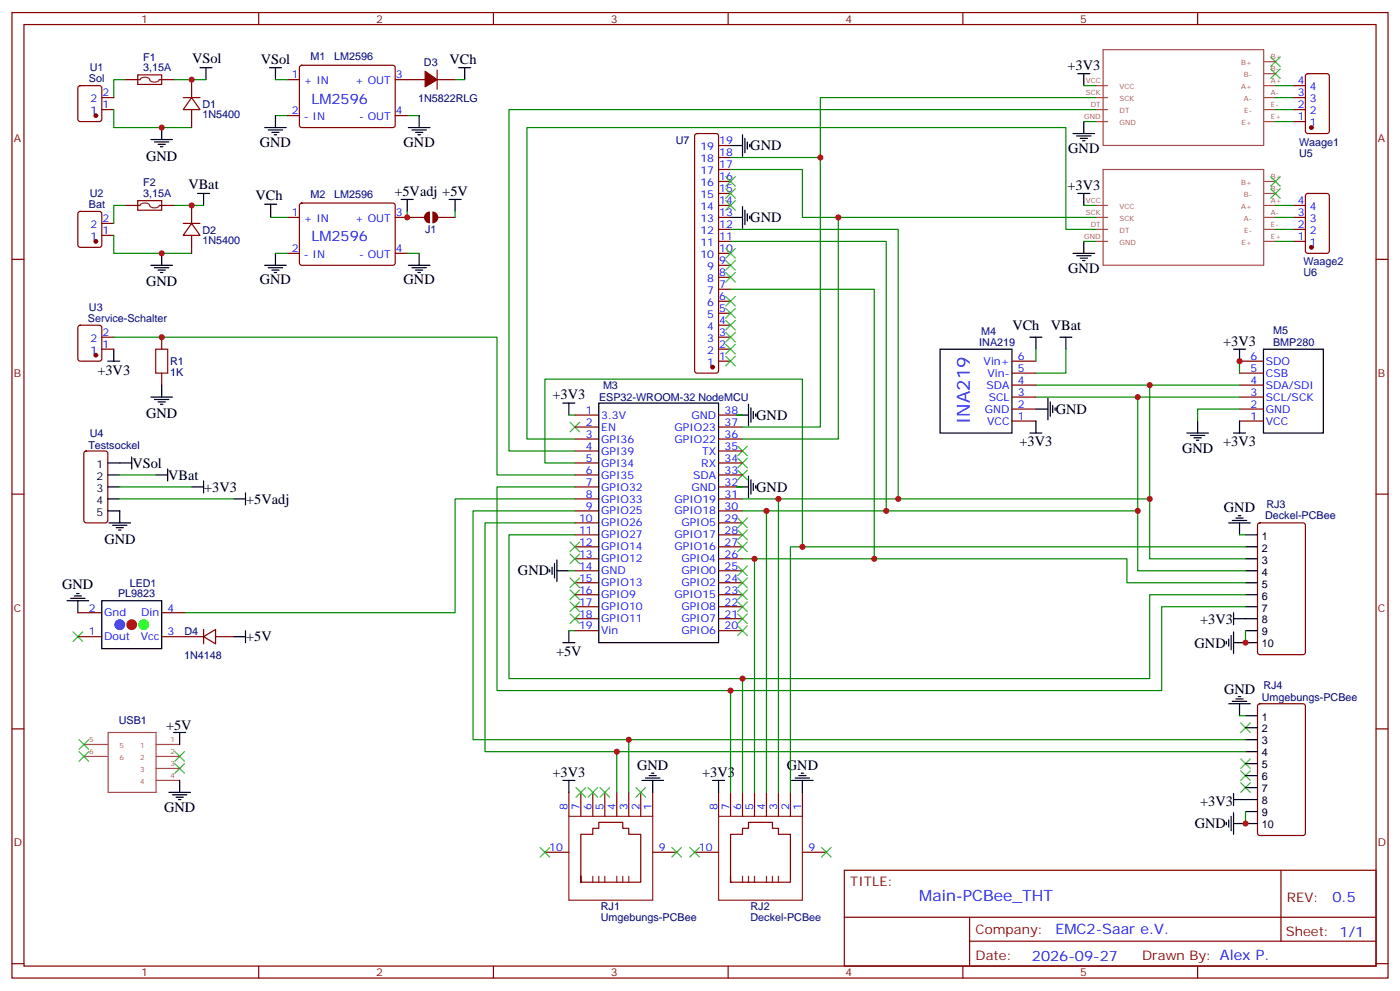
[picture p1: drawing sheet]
<svg xmlns="http://www.w3.org/2000/svg" width="412mm" height="292mm" viewBox="0 0 412 292" stroke-linecap="round" stroke-linejoin="round" font-family="sans-serif">
<g fill="none" stroke="#870000" stroke-width=".35">
<path d="M3.5 3.7h405.4v284.3h-405.4zM7.1 7.2h398.2v277.3h-398.2zM76.2 3.7v3.5M88.4 19.4l.5-.2 27.1 .1 .4 .6v17.2l-.7 .5-27.1-.1-.4-.6v-17zM145.3 3.7v3.5M214.5 3.7v3.5M283.6 3.7v3.5M352.8 3.7v3.5M23.2 25.4l.4-.2h5.7l.6 .5 .1 9.4-.5 .7h-5.9l-.6-.5-.1-9.4zM30 32.3h3.5M30 28.8h3.5M84.7 23.5h3.5"/>
<path d="M84.7 34h3.5M116.4 23.5h3.5M116.4 34h3.5M3.5 76.4h3.6M23.2 62.5l.4-.2h5.7l.6 .4 .1 9.4-.5 .7h-5.9l-.6-.4-.1-9.4zM30 69.3h3.5M30 65.8h3.5M84.7 64h3.5M84.7 74.6h3.5M88.4 60l.5-.2 27.1 .1 .4 .6v17.2l-.7 .4h-27.1l-.4-.7v-16.9zM116.4 64h8.8M116.4 74.6h3.5"/>
<path d="M128.8 64h5.3M405.3 76.4h3.6M23.2 96l.4-.2h5.7l.6 .4 .1 9.5-.5 .6-5.9 .1-.6-.5-.1-9.4zM30 99.3h3.5M47.6 99.3v3.5M30 102.8h3.5M47.6 109.9v3.5M298.1 116.9h7.1M298.1 113.4h7.1M298.1 109.9h7.1M298.1 106.4h7.1M365.1 116.9h7.1"/>
<path d="M365.1 113.4h7.1M365.1 109.9h7.1M365.1 106.4h7.1M24.9 133l.5-.2h5.6l.7 .5v20l-.4 .6-5.9 .1-.7-.5v-20zM169.3 122.2h7.1M169.3 125.8h7.1M169.3 129.3h7.1M169.3 132.8h7.1M169.3 136.3h7.1M169.3 139.9h7.1M211.7 122.2h7M211.7 125.8h7"/>
<path d="M211.7 129.3h7M211.7 132.8h7M211.7 136.3h7M211.7 139.9h7M298.1 124h7.1M298.1 120.5h7.1M365.1 124h7.1M365.1 120.5h7.1M3.5 145.5h3.6M169.3 143.4h7.1M169.3 146.9h7.1M169.3 150.5h7.1"/>
<path d="M169.3 154h7.1M169.3 157.5h7.1M211.7 143.4h7M211.7 146.9h7M211.7 150.5h7M211.7 154h7M211.7 157.5h7M370.7 154.2l.4-.2h12.7l.7 .4v37.7l-.4 .6-13 .1-.6-.5-.1-37.6zM405.3 145.5h3.6M169.3 161h7.1M169.3 164.6h7.1M169.3 168.1h7.1"/>
<path d="M169.3 171.6h7.1M169.3 175.2h7.1M169.3 178.7h7.1M211.7 161h7M211.7 164.6h7M211.7 168.1h7M211.7 171.6h7M211.7 175.2h7M211.7 178.7h7M169.3 182.2h7.1M169.3 185.7h7.1M211.7 182.2h7"/>
<path d="M211.7 185.7h7M3.5 214.7h3.6M370.7 207.5l.4-.2h12.7l.7 .4v37.7l-.4 .6-13 .1-.6-.5-.1-37.6zM405.3 214.7h3.6M248.7 256.3h156.6v28.2h-156.6zM377.3 256.3v20.9M248.7 270.1h156.5M285.6 277.2h119.6M285.6 270.1v14.2M3.5 283.8h3.6M76.2 284.5v3.5M145.3 284.5v3.5"/>
<path d="M214.5 284.5v3.5M283.6 284.5v3.5M352.8 284.5v3.5M405.3 283.8h3.6"/>
</g>
<g fill="none" stroke="#3c3" stroke-width=".35">
<path d="M374.3 16.8l2.8 2.8M377.1 16.8l-2.8 2.8M374.3 20.3l2.8 2.8M377.1 20.3l-2.8 2.8M374.3 52l2.8 2.9M374.3 55.6l2.8 2.8M377.1 52l-2.8 2.9M377.1 55.6l-2.8 2.8M167.9 124.4l2.8 2.8M170.7 124.4l-2.8 2.8M217.3 131.4l2.8 2.8M217.3 134.9l2.8 2.9"/>
<path d="M217.3 138.5l2.8 2.8M220.1 131.4l-2.8 2.8M220.1 134.9l-2.8 2.9M220.1 138.5l-2.8 2.8M167.9 159.6l2.8 2.9M170.7 159.6l-2.8 2.9M217.3 152.6l2.8 2.8M217.3 156.1l2.8 2.8M217.3 159.6l2.8 2.9M220.1 152.6l-2.8 2.8M220.1 156.1l-2.8 2.8M220.1 159.6l-2.8 2.9"/>
<path d="M167.9 173.7l2.8 2.9M167.9 177.3l2.8 2.8M167.9 163.2l2.8 2.8M167.9 170.2l2.8 2.8M170.7 173.7l-2.8 2.9M170.7 177.3l-2.8 2.8M170.7 163.2l-2.8 2.8M170.7 170.2l-2.8 2.8M217.3 177.3l2.8 2.8M217.3 166.7l2.8 2.8M217.3 170.2l2.8 2.8M217.3 173.7l2.8 2.9"/>
<path d="M220.1 177.3l-2.8 2.8M220.1 166.7l-2.8 2.8M220.1 170.2l-2.8 2.8M220.1 173.7l-2.8 2.9M167.9 180.8l2.8 2.8M170.7 180.8l-2.8 2.8M217.3 180.8l2.8 2.8M217.3 184.3l2.8 2.8M220.1 180.8l-2.8 2.8M220.1 184.3l-2.8 2.8M365.5 212.9l2.8 2.8M368.3 212.9l-2.8 2.8"/>
<path d="M51.5 224.9l2.8 2.8M51.5 221.4l2.8 2.8M54.3 224.9l-2.8 2.8M54.3 221.4l-2.8 2.8M365.5 230.5l2.8 2.9M365.5 227l2.8 2.8M365.5 223.5l2.8 2.8M368.3 230.5l-2.8 2.9M368.3 227l-2.8 2.8M368.3 223.5l-2.8 2.8"/>
</g>
<g fill="none" stroke="#a64a4a" stroke-width=".35">
<path d="M324.9 14.6h47.3v28.2h-47.3zM372.2 18.2h3.5M322.8 35.8h3.5M322.8 32.3h3.5M322.8 28.8h3.5M322.8 25.2h3.5M372.2 35.8h3.5M372.2 32.3h3.5M372.2 28.8h3.5M372.2 25.2h3.5M372.2 21.7h3.5M324.9 49.9h47.3v28.2h-47.3z"/>
<path d="M372.2 57h3.5M372.2 53.4h3.5M322.8 71.1h3.5M322.8 67.6h3.5M322.8 64h3.5M322.8 60.5h3.5M372.2 71.1h3.5M372.2 67.6h3.5M372.2 64h3.5M372.2 60.5h3.5M24.7 219.3h6.9M31.9 215.7h14.1v17.7h-14.1z"/>
<path d="M46 219.3h6.9M24.7 222.8h6.9M46 222.8h6.9M46 226.3h6.9M46 229.8h6.9"/>
</g>
<g fill="none" stroke="#000" stroke-width=".35">
<path d="M58.9 19.9h3.5M60.7 19.9v3.6M79.4 19.9h3.5M81.1 19.9v3.6M135.1 19.9h3.5M136.9 19.9v3.6M47.6 37.6v3.5M78 37.6h6.3M79 38.3h4.3M80.1 39h2.1M80.8 39.7h.7M81.1 34v3.6"/>
<path d="M120.3 37.6h6.3M121.4 38.3h4.2M122.4 39h2.1M123.1 39.7h.7M123.5 34v3.6M316.1 39.3h6.3M317.5 21.7h3.5M319.3 21.7v3.5M319.3 35.8v3.5M44.4 41.1h6.4M45.5 41.8h4.2M46.6 42.5h2.1"/>
<path d="M47.3 43.2h.7M58.2 57h3.5M60 57v3.5M118.2 58.7h3.5M119.9 58.7v3.6M132.3 58.7h3.5M134.1 58.7v3.6M317.1 40h4.3M318.2 40.7h2.1M318.9 41.5h.7M44.4 78.1h6.4M45.5 78.8h4.2"/>
<path d="M46.6 79.6h2.1M47.6 74.6v3.5M78 78.1h6.3M79 78.8h4.3M80.1 79.6h2.1M81.1 74.6v3.5M120.3 78.1h6.3M121.4 78.8h4.2M122.4 79.6h2.1M123.5 74.6v3.5M316.1 74.6h6.3M317.1 75.3h4.3"/>
<path d="M318.2 76h2.1M318.9 76.7h.7M319.3 71.1v3.5M47.3 80.3h.7M80.8 80.3h.7M123.1 80.3h.7M303.4 99.3h3.5M305.2 99.3v3.5M312.2 99.3h3.5M314 99.3v3.5M31.7 106.4h3.6M33.5 102.8v3.6"/>
<path d="M176.4 118.7h35.3v70.6h-35.3zM276.9 102.8h21.2v24.7h-21.2zM308.7 117.3v6.3M309.4 118.4v4.2M310.1 119.4v2.1M372.2 102.8h17.6v24.7h-17.6zM31.7 136.3h7.1M31.7 139.9h3.6M38.8 134.6v3.5M45.9 139.9h3.5M49.4 138.1v3.5M305.2 120.5h3.5"/>
<path d="M310.8 120.1v.7M349.6 127.5h6.4M350.7 128.2h4.2M351.7 128.9h2.1M352.4 129.6h.7M352.8 124v3.5M31.7 143.4h3.6M31.7 146.9h3.6M31.7 150.5h3.6v3.5M32.1 154h6.4M33.2 154.7h4.2M34.2 155.4h2.1"/>
<path d="M34.9 156.1h.7M56.4 143.4h3.6M60 141.6v3.6M68.8 146.9h3.5M72.3 145.2v3.5M361.9 154h6.4M363 153.3h4.2M364.1 152.6h2.1M364.8 151.9h.7M365.1 154v3.5M366.9 157.5h3.5M366.9 161h3.5"/>
<path d="M366.9 164.6h3.5M366.9 168.1h3.5M366.9 171.6h3.5M366.9 175.2h3.5M366.9 178.7h3.5M361.2 188.9v.7M361.9 188.2v2.1M362.7 187.1v4.3M363.4 189.3h7M363.4 186.1v6.3M366.9 182.2h3.5M366.9 185.7h3.5"/>
<path d="M51.2 215.7h3.5M52.9 215.7v3.6M361.9 207.3h6.4M363 206.6h4.2M364.1 205.8h2.1M364.8 205.1h.7M365.1 207.3v3.5M366.9 210.8h3.5M366.9 214.3h3.5M366.9 217.8h3.5M49.7 233.4h6.4M50.8 234.1h4.2"/>
<path d="M51.9 234.8h2.1M52.6 235.5h.7M52.9 229.8v3.6M363.4 239.4v6.3M366.9 235.5h3.5M366.9 221.4h3.5M366.9 224.9h3.5M366.9 228.4h3.5M366.9 232h3.5M366.9 239h3.5M361.2 242.2v.7M361.9 241.5v2.1"/>
<path d="M362.7 240.4v4.3M363.4 242.5h7"/>
</g>
<g fill="none" stroke="#008700" stroke-width=".35">
<path d="M33.5 32.3v5.3h22.9M37 23.5h-3.5v5.3M56.4 23.5h4.3M81.1 34h3.6M119.9 34h3.6M319.3 35.8h3.5M33.5 69.3v5.3h22.9M37 60.5h-3.5v5.3M56.4 60.5h3.6M79.7 63.7v.3h5M81.1 74.6h3.6M119.9 74.6h3.6"/>
<path d="M319.3 71.1h3.5M305.2 113.4h59.9M305.2 116.9h59.9M305.2 102.8v3.6M365.1 106.4v3.5M35.3 139.9h10.6M365.1 120.5h-12.3v3.5M365.1 157.5h1.8M366.9 185.7v3.6M365.1 210.8h1.8"/>
</g>
<g fill="#870000" stroke="#870000" stroke-width=".35">
<circle cx="28.2" cy="104.6" r=".53"/>
<circle cx="28.2" cy="34" r=".53"/>
<circle cx="28.2" cy="71.1" r=".53"/>
</g>
<path d="M45.9 102.8h3.5v7.1h-3.5z" fill="none" stroke="#a10000" stroke-width=".35"/>
<g fill="#870000">
<path d="M125.4 62.8l1.2-.5v3.5a1.76 1.76 0 0 1-1.6-1.1 1.76 1.76 0 0 1 .4-1.9z"/>
<path d="M127.4 62.3a1.76 1.76 0 0 1 1.7 1.7 1.76 1.76 0 0 1-1.7 1.8z"/>
</g>
<g fill="none" stroke="#008700" stroke-width=".35">
<path d="M51.2 23.5h5.2M81.1 23.5h3.6M134.1 23.5h2.8M319.3 25.2h3.5M322.8 28.8h-81.1v97h-23M322.8 32.3h-172.9v100.5h19.4M375.7 25.2h5.3M375.7 35.8h5.3M375.7 32.3h5.3M375.7 28.8h5.3M215.2 49.9h21.2v14.1h10.5M215.2 46.4h26.5"/>
<path d="M51.2 60.5h5.2M119.9 62.3v1.7M134.1 62.3v1.7M215.2 67.6h49.4v79.3M215.2 71.1h45.9v79.4M319.3 60.5h3.5M322.8 64h-75.9v65.3h-28.2M322.8 67.6h-8.8v-30h-158.8v91.7h14.1M375.7 60.5h5.3M375.7 71.1h5.3M375.7 67.6h5.3M375.7 64h5.3"/>
<path d="M33.5 99.3h112.9v40.6h22.9M215.2 85.2h42.3v79.4M314 102.8v7.1h-8.8M335.1 116.9v33.6M338.7 113.4v33.5M167.6 122.2h1.7M169.3 136.3h-8.8v-24.6h75.9v49.3h130.5M217 122.2h1.7M35.3 143.4h21.1M35.3 146.9h33.5M169.3 157.5h-19.4v42.3h188.8v-24.6h28.2M169.3 154h-26.4v67.4h224"/>
<path d="M169.3 150.5h-30v67.3h227.6M169.3 143.4h-22.9v60h195.8v-24.7h24.7M169.3 146.9h-35.2v33.5h-79.4M217 143.4h1.7M218.7 146.9h120v17.7h28.2M218.7 150.5h116.4v17.6h31.8M225.8 150.5v82.9M229.3 146.9v86.5M167.6 168.1h1.7M218.7 164.6h113.3v7h34.9M222.2 164.6v68.8M236.4 161h-3.6v72.4"/>
<path d="M167.6 185.7h1.7M218.7 199.8v33.6M185.2 217.8v15.6M215.2 203.4v30M181.7 221.4v12M366.9 239v3.5"/>
</g>
<g fill="none" stroke="#000" stroke-width=".35">
<path d="M218.7 39.7v6.3M215.2 42.9h3.5M219.4 40.7v4.3M220.1 41.8v2.1M220.8 42.5v.7M317.5 57h3.5M319.3 57v3.5M78 60.1h3.5M79.7 60.1v3.6M215.2 64h3.5M218.7 60.9v6.3M219.4 61.9v4.2"/>
<path d="M220.1 63v2.1M220.8 63.7v.7M44.4 116.9h6.4M45.5 117.7h4.2M46.6 118.4h2.1M47.3 119.1h.7M47.6 113.4v3.5M165.8 118.7h3.5M167.6 118.7v3.5M220.5 119.1v6.3M363.4 102.8h3.5M365.1 102.8v3.6"/>
<path d="M217 122.2h3.5M221.2 120.1v4.3M221.9 121.2v2.1M222.6 121.9v.7M303.4 127.5h3.5M305.2 124v3.5M363.4 127.5h3.5M365.1 124v3.5M217 143.4h3.5M220.5 140.2v6.4M221.2 141.3v4.2M221.9 142.3v2.2"/>
<path d="M222.6 143.1v.7M19.8 176.9h6.3M20.8 176.2h4.2M21.9 175.5h2.1M22.6 174.8h.7M22.9 176.9v3.5M30 176.9h17.6v14.1h-17.6zM161.9 167.7v.8M162.6 167v2.2M163.3 166v4.2M164 168.1h3.6M164 164.9v6.4"/>
<path d="M68.8 187.5h3.5M72.3 185.7v3.6M165.8 189.3h3.5M167.6 185.7v3.6M363.4 182.2h3.5M363.4 180.4v3.6M165.8 229.8h3.5M167.6 229.8v3.6M189.1 229.8h6.3M190.1 229.1h4.3M191.2 228.4h2.1M191.9 227.7h.7"/>
<path d="M192.3 229.8v3.6M209.9 229.8h3.5M211.7 229.8v3.6M233.2 229.8h6.3M234.2 229.1h4.3M235.3 228.4h2.1M236 227.7h.7M236.4 229.8v3.6M363.4 233.7v3.5M363.4 235.5h3.5"/>
</g>
<g fill="none" stroke="#870000" stroke-width=".35">
<path d="M37 23.5h4.3M40.6 22h7v2.9h-7zM46.9 23.5h4.3M54 28.8h4.9M56.4 28.8l2.5 3.5h-4.9zM56.4 23.5v5.3M56.4 32.3v5.3M119.9 23.5h5.3M128.8 23.5h5.3M128.8 20.6v5.7M204.8 39.5l.5-.2h5.7l.5 .2 .2 .5v69.2l-.3 .5-.4 .2h-5.7l-.5-.2-.2-.5v-69.2zM381 28.8h3.5"/>
<path d="M381 35.8h3.5M381 32.3h3.5M381 25.2h3.5M384.8 21.9l.4-.2h5.7l.6 .4 .1 16.5-.5 .7h-5.9l-.6-.4-.1-16.5zM40.6 59.1h7v2.8h-7zM211.7 42.9h3.5M211.7 46.4h3.5M211.7 49.9h3.5M211.7 53.4h3.5M211.7 57h3.5M384.8 57.2l.4-.2h5.7l.6 .4 .1 16.5-.5 .7h-5.9l-.6-.4-.1-16.5zM37 60.5h4.3"/>
<path d="M46.9 60.5h4.3M54 65.8h4.9M56.4 65.8l2.5 3.5h-4.9zM56.4 60.5v5.3M56.4 69.3v5.3M211.7 60.5h3.5M211.7 64h3.5M211.7 67.6h3.5M211.7 71.1h3.5M211.7 74.6h3.5M211.7 78.1h3.5M381 60.5h3.5"/>
<path d="M381 64h3.5M381 67.6h3.5M381 71.1h3.5M211.7 81.7h3.5M211.7 85.2h3.5M211.7 88.7h3.5M211.7 92.3h3.5M211.7 95.8h3.5M211.7 99.3h3.5M211.7 102.8h3.5M211.7 106.4h3.5M22.9 187.5h7.1"/>
<path d="M22.9 180.4h7.1M47.6 187.5h12.4M47.6 180.4h7.1M60 187.5l3.5-2.1v4.2zM60 185.4v4.2M63.5 187.5h5.3M167.6 233.4v7M171.1 233.4v7M174.6 233.4v7M178.2 233.4v7M181.7 233.4v7M185.2 233.4v7"/>
<path d="M188.7 233.4v7M192.3 233.4v7M211.7 233.4v7M215.2 233.4v7M218.7 233.4v7M222.2 233.4v7M225.8 233.4v7M229.3 233.4v7M232.8 233.4v7M236.4 233.4v7M160.5 251h7.1M171.1 258.1v1.7v-14.1h3.5v-1.8h1.8v-1.7h7v1.7h1.8v1.8h3.5v14.1h-17.6"/>
<path d="M192.3 251h7M204.6 251h7.1M215.2 258.1v1.7v-14.1h3.5v-1.8h1.8v-1.7h7v1.7h1.8v1.8h3.5v14.1h-17.6M236.4 251h7"/>
</g>
<g fill="#870000" stroke="#870000" stroke-width=".35">
<path d="M125.2 21l3.6 2.5-3.6 2.1z"/>
<circle cx="209.9" cy="108.1" r=".53"/>
<circle cx="386.3" cy="37.6" r=".53"/>
<circle cx="386.3" cy="72.8" r=".53"/>
</g>
<g fill="none" stroke="#3c3" stroke-width=".35">
<path d="M213.8 52l2.8 2.9M213.8 55.6l2.8 2.8M213.8 59.1l2.8 2.8M216.6 52l-2.8 2.9M216.6 55.6l-2.8 2.8M216.6 59.1l-2.8 2.8M213.8 76.7l2.8 2.9M213.8 73.2l2.8 2.8M216.6 76.7l-2.8 2.9M216.6 73.2l-2.8 2.8M213.8 97.9l2.8 2.8M213.8 94.4l2.8 2.8"/>
<path d="M213.8 90.8l2.8 2.9M213.8 87.3l2.8 2.8M213.8 80.3l2.8 2.8M216.6 97.9l-2.8 2.8M216.6 94.4l-2.8 2.8M216.6 90.8l-2.8 2.9M216.6 87.3l-2.8 2.8M216.6 80.3l-2.8 2.8M213.8 105l2.8 2.8M213.8 101.4l2.8 2.8M216.6 105l-2.8 2.8M216.6 101.4l-2.8 2.8"/>
<path d="M21.5 186.1l2.8 2.8M24.3 186.1l-2.8 2.8M23.3 217.8l2.8 2.9M26.1 217.8l-2.8 2.9M23.3 221.4l2.8 2.8M26.1 221.4l-2.8 2.8M169.7 232l2.8 2.8M172.5 232l-2.8 2.8M173.2 232l2.8 2.8M176 232l-2.8 2.8M176.7 232l2.9 2.8M179.6 232l-2.9 2.8"/>
<path d="M187.3 232l2.8 2.8M190.1 232l-2.8 2.8M159.1 249.6l2.8 2.8M161.9 249.6l-2.8 2.8M197.9 249.6l2.8 2.8M200.7 249.6l-2.8 2.8M203.2 249.6l2.8 2.8M206 249.6l-2.8 2.8M242 249.6l2.8 2.8M244.8 249.6l-2.8 2.8"/>
</g>
<circle cx="38.8" cy="184" r="1.41" fill="#f00" stroke="#f00" stroke-width=".35"/>
<circle cx="42.3" cy="184" r="1.41" fill="#0f0" stroke="#0f0" stroke-width=".35"/>
<circle cx="35.3" cy="184" r="1.41" fill="#00f" stroke="#00f" stroke-width=".35"/>
<g fill="none" stroke="#8c2424" stroke-width=".35">
<path d="M44.1 23.4a1.76 1.76 0 0 0-2.8 .1M44.1 23.5a1.76 1.76 0 0 0 2.8 0M44.1 60.5a1.76 1.76 0 0 0-2.8 0M44.1 60.5a1.76 1.76 0 0 0 2.8 0M167.6 240.4h24.7v24.7h-24.7zM174.6 258.1v1.7M176.4 258.1v1.7M178.2 258.1v1.7M181.7 258.1v1.7M183.4 258.1v1.7M185.2 258.1v1.7M211.7 240.4h24.7v24.7h-24.7z"/>
<path d="M218.7 258.1v1.7M220.5 258.1v1.7M222.2 258.1v1.7M225.8 258.1v1.7M227.5 258.1v1.7M229.3 258.1v1.7"/>
</g>
<g fill="#c00">
<circle cx="366.9" cy="189.3" r=".88"/>
<circle cx="365.1" cy="106.4" r=".88"/>
<circle cx="338.7" cy="113.4" r=".88"/>
<circle cx="338.7" cy="146.9" r=".88"/>
<circle cx="335.1" cy="116.9" r=".88"/>
<circle cx="335.1" cy="150.5" r=".88"/>
<circle cx="119.9" cy="64" r=".88"/>
<circle cx="366.9" cy="242.5" r=".88"/>
<circle cx="241.7" cy="46.4" r=".88"/>
<circle cx="246.9" cy="64" r=".88"/>
<circle cx="264.6" cy="146.9" r=".88"/>
<circle cx="261.1" cy="150.5" r=".88"/>
<circle cx="257.5" cy="164.6" r=".88"/>
<circle cx="47.6" cy="37.6" r=".88"/>
<circle cx="47.6" cy="74.6" r=".88"/>
<circle cx="185.2" cy="217.8" r=".88"/>
<circle cx="181.7" cy="221.4" r=".88"/>
<circle cx="236.4" cy="161" r=".88"/>
<circle cx="229.3" cy="146.9" r=".88"/>
<circle cx="225.8" cy="150.5" r=".88"/>
<circle cx="222.3" cy="164.6" r=".88"/>
<circle cx="218.7" cy="199.8" r=".88"/>
<circle cx="215.2" cy="203.4" r=".88"/>
<circle cx="47.6" cy="99.3" r=".88"/>
<circle cx="56.4" cy="60.5" r=".88"/>
<circle cx="56.4" cy="23.5" r=".88"/>
</g>
<text font-size="5.3" fill="#00f" x="285.7" y="124.9" transform="rotate(-90 285.7 124.9)">INA219</text>
<text font-size="4.6" fill="#00f" x="270.8" y="265.3">Main-PCBee_THT</text>
<g font-size="4.2">
<text x="56.6" y="18.6">VSol</text>
<text x="76.8" y="18.9">VSol</text>
<text x="132.4" y="18.7">VCh</text>
<text x="314.4" y="20.6">+3V3</text>
<text x="43" y="47.3">GND</text>
<text x="76.6" y="43.2">GND</text>
<text x="118.9" y="43.2">GND</text>
<text x="221" y="44.3">GND</text>
<text x="314.7" y="45">GND</text>
<text x="55.5" y="55.8">VBat</text>
<text x="75.2" y="58.9">VCh</text>
<text x="116.2" y="57.7">+5Vadj +5V</text>
<text x="314.4" y="55.9">+3V3</text>
<text x="221" y="65.4">GND</text>
<text x="76.6" y="83.8">GND</text>
<text x="118.9" y="83.8">GND</text>
<text x="314.7" y="80.3">GND</text>
<text x="43" y="84.4">GND</text>
<text x="298.2" y="97.2">VCh</text>
<text x="309.5" y="97.2">VBat</text>
<text x="360.3" y="101.8">+3V3</text>
<text x="28.7" y="110.3">+3V3</text>
<text x="162.7" y="117.6">+3V3</text>
<text x="43" y="123.2">GND</text>
<text x="222.8" y="123.6">GND</text>
<text x="311" y="121.9">GND</text>
<text x="300.3" y="131.4">+3V3</text>
<text x="360.3" y="131.4">+3V3</text>
<text x="39" y="137.8">VSol</text>
<text x="348.2" y="133.5">GND</text>
<text x="49.6" y="141.3">VBat</text>
<text x="60.1" y="144.8">+3V3</text>
<text x="72.5" y="148.4">+5Vadj</text>
<text x="222.8" y="144.8">GND</text>
<text x="360.5" y="150.9">GND</text>
<text x="30.8" y="160.1">GND</text>
<text x="18.3" y="173.6">GND</text>
<text x="152.6" y="169.5">GND</text>
<text x="353.5" y="183.6">+3V3</text>
<text x="72.5" y="188.9">+5V</text>
<text x="351.9" y="190.7">GND</text>
<text x="163.8" y="193.2">+5V</text>
<text x="360.6" y="204.3">GND</text>
<text x="48.9" y="215">+5V</text>
<text x="187.7" y="226.8">GND</text>
<text x="231.8" y="226.8">GND</text>
<text x="162.7" y="228.7">+3V3</text>
<text x="206.8" y="228.7">+3V3</text>
<text x="48.4" y="239">GND</text>
<text x="353.5" y="237.2">+3V3</text>
<text x="351.9" y="243.9">GND</text>
</g>
<g font-size="4.2" fill="#00f">
<text x="91.7" y="30.5">LM2596</text>
<text x="91.7" y="71.1">LM2596</text>
<text x="392.5" y="265.6">0.5</text>
<text x="310.9" y="275.1">EMC2-Saar e.V.</text>
<text x="304" y="282.9">2026-09-27</text>
</g>
<g font-size="3.9" fill="#800">
<text x="250.5" y="260.9">TITLE:</text>
<text x="379.1" y="265.6">REV:</text>
<text x="287.4" y="275.1">Company:</text>
<text x="378.7" y="275.7">Sheet: 1/1</text>
<text x="287.4" y="282.8">Date:</text>
<text x="336.4" y="282.8">Drawn By: Alex P.</text>
</g>
<g font-size="3.2" fill="#800">
<text x="41.6" y="6.7">1</text>
<text x="110.8" y="6.7">2</text>
<text x="179.9" y="6.7">3</text>
<text x="249.1" y="6.7">4</text>
<text x="318.2" y="6.7">5</text>
<text x="4.1" y="41.8">A</text>
<text x="405.9" y="41.8">A</text>
<text x="4.1" y="110.9">B</text>
<text x="405.9" y="110.9">B</text>
<text x="4.1" y="180.1">C</text>
<text x="405.9" y="180.1">C</text>
<text x="4.1" y="249.2">D</text>
<text x="405.9" y="249.2">D</text>
<text x="41.6" y="287.5">1</text>
<text x="110.8" y="287.5">2</text>
<text x="179.9" y="287.5">3</text>
<text x="249.1" y="287.5">4</text>
<text x="318.2" y="287.5">5</text>
</g>
<g font-size="3.2" fill="#000080">
<text x="42.2" y="17.8">F1</text>
<text x="91.5" y="17.6">M1</text>
<text x="98.4" y="17.6">LM2596</text>
<text x="26.4" y="20.9">U1</text>
<text x="42.2" y="21">3,15A</text>
<text x="124.9" y="19.3">D3</text>
<text x="26.2" y="24.2">Sol</text>
<text x="123.1" y="29.9">1N5822RLG</text>
<text x="59.6" y="34.8">1N5400</text>
<text x="59.6" y="31.7">D1</text>
<text x="199" y="42.4">U7</text>
<text x="382.7" y="43">Waage1</text>
<text x="382.7" y="46.2">U5</text>
<text x="26.4" y="58">U2</text>
<text x="42.2" y="58">3,15A</text>
<text x="42.2" y="54.9">F2</text>
<text x="91.5" y="58.2">M2</text>
<text x="98.4" y="58.2">LM2596</text>
<text x="26.2" y="61.2">Bat</text>
<text x="59.6" y="71.8">1N5400</text>
<text x="59.6" y="68.8">D2</text>
<text x="125.3" y="68.7">J1</text>
<text x="383.9" y="78.1">Waage2</text>
<text x="383.9" y="81.3">U6</text>
<text x="25.9" y="94.7">Service-Schalter</text>
<text x="26.2" y="91.7">U3</text>
<text x="288.5" y="101.8">INA219</text>
<text x="289" y="98.7">M4</text>
<text x="375" y="101.8">BMP280</text>
<text x="375" y="98.4">M5</text>
<text x="50.1" y="107.5">R1</text>
<text x="50.1" y="110.7">1K</text>
<text x="176.4" y="118.1">ESP32-WROOM-32 NodeMCU</text>
<text x="177.6" y="114.5">M3</text>
<text x="26.4" y="128.7">U4</text>
<text x="26" y="132.2">Testsockel</text>
<text x="373" y="149.7">RJ3</text>
<text x="372.7" y="152.9">Deckel-PCBee</text>
<text x="38.2" y="172.8">LED1</text>
<text x="34.8" y="175.9">PL9823</text>
<text x="54.3" y="186.9">D4</text>
<text x="54.2" y="193.9">1N4148</text>
<text x="372.2" y="203">RJ4</text>
<text x="371.7" y="206.6">Umgebungs-PCBee</text>
<text x="35" y="213.3">USB1</text>
<text x="177" y="267.9">RJ1</text>
<text x="221.1" y="267.9">RJ2</text>
<text x="177" y="271.1">Umgebungs-PCBee</text>
<text x="221.1" y="271.1">Deckel-PCBee</text>
</g>
<g font-size="3.2" fill="#00f">
<text x="86" y="23.1">1</text>
<text x="116.6" y="23.1">3</text>
<text x="30.2" y="28.4">2</text>
<text x="89.5" y="24.9">+ IN</text>
<text x="104.6" y="24.9">+ OUT</text>
<text x="382.3" y="28.4">3</text>
<text x="382.3" y="24.9">4</text>
<text x="385.8" y="26.6">4</text>
<text x="26.7" y="33.7">1</text>
<text x="26.7" y="30.2">2</text>
<text x="30.2" y="31.9">1</text>
<text x="86" y="33.7">2</text>
<text x="89.5" y="35.5">- IN</text>
<text x="105.8" y="35.5">- OUT</text>
<text x="116.6" y="33.7">4</text>
<text x="382.3" y="35.5">1</text>
<text x="382.3" y="31.9">2</text>
<text x="385.8" y="33.7">2</text>
<text x="385.8" y="30.2">3</text>
<text x="385.8" y="37.2">1</text>
<text x="206.3" y="44.3">19</text>
<text x="206.3" y="47.8">18</text>
<text x="211.8" y="42.5">19</text>
<text x="211.8" y="46">18</text>
<text x="206.3" y="51.3">17</text>
<text x="211.8" y="49.6">17</text>
<text x="211.8" y="53.1">16</text>
<text x="206.3" y="54.9">16</text>
<text x="206.3" y="58.4">15</text>
<text x="211.8" y="56.6">15</text>
<text x="30.2" y="65.4">2</text>
<text x="86" y="63.7">1</text>
<text x="89.5" y="65.4">+ IN</text>
<text x="104.6" y="65.4">+ OUT</text>
<text x="116.6" y="63.7">3</text>
<text x="206.3" y="61.9">14</text>
<text x="206.3" y="65.4">13</text>
<text x="211.8" y="60.1">14</text>
<text x="211.8" y="63.7">13</text>
<text x="382.3" y="63.7">3</text>
<text x="382.3" y="60.1">4</text>
<text x="385.8" y="65.4">3</text>
<text x="385.8" y="61.9">4</text>
<text x="26.7" y="70.7">1</text>
<text x="26.7" y="67.2">2</text>
<text x="30.2" y="69">1</text>
<text x="206.3" y="69">12</text>
<text x="211.8" y="67.2">12</text>
<text x="211.8" y="70.7">11</text>
<text x="382.3" y="70.7">1</text>
<text x="382.3" y="67.2">2</text>
<text x="385.8" y="69">2</text>
<text x="86" y="74.3">2</text>
<text x="89.5" y="76">- IN</text>
<text x="105.8" y="76">- OUT</text>
<text x="116.6" y="74.3">4</text>
<text x="206.3" y="72.5">11</text>
<text x="206.3" y="76">10</text>
<text x="211.8" y="74.3">10</text>
<text x="211.8" y="77.8">9</text>
<text x="385.8" y="72.5">1</text>
<text x="208.3" y="79.6">9</text>
<text x="208.3" y="83.1">8</text>
<text x="211.8" y="81.3">8</text>
<text x="208.3" y="86.6">7</text>
<text x="211.8" y="84.8">7</text>
<text x="211.8" y="88.4">6</text>
<text x="208.3" y="90.1">6</text>
<text x="208.3" y="93.7">5</text>
<text x="211.8" y="91.9">5</text>
<text x="211.8" y="95.4">4</text>
<text x="26.7" y="100.7">2</text>
<text x="30.2" y="99">2</text>
<text x="208.3" y="97.2">4</text>
<text x="208.3" y="100.7">3</text>
<text x="211.8" y="99">3</text>
<text x="26.7" y="104.2">1</text>
<text x="30.2" y="102.5">1</text>
<text x="208.3" y="104.2">2</text>
<text x="208.3" y="107.8">1</text>
<text x="211.8" y="102.5">2</text>
<text x="211.8" y="106">1</text>
<text x="289.8" y="107.4">Vin+</text>
<text x="299.9" y="106">6</text>
<text x="368.4" y="106">6</text>
<text x="372.9" y="107.4">SDO</text>
<text x="290.9" y="110.9">Vin-</text>
<text x="299.9" y="113.1">4</text>
<text x="299.9" y="109.5">5</text>
<text x="368.4" y="113.1">4</text>
<text x="368.4" y="109.5">5</text>
<text x="372.9" y="110.9">CSB</text>
<text x="290.6" y="114.5">SDA</text>
<text x="291.2" y="118">SCL</text>
<text x="299.9" y="116.6">3</text>
<text x="368.4" y="116.6">3</text>
<text x="372.9" y="118">SCL/SCK</text>
<text x="372.9" y="114.5">SDA/SDI</text>
<text x="172.6" y="121.9">1</text>
<text x="172.6" y="125.4">2</text>
<text x="177.1" y="123.3">3.3V</text>
<text x="203.7" y="123.3">GND</text>
<text x="213.4" y="125.4">37</text>
<text x="213.4" y="121.9">38</text>
<text x="290.1" y="121.5">GND</text>
<text x="290.8" y="125.1">VCC</text>
<text x="299.9" y="123.6">1</text>
<text x="299.9" y="120.1">2</text>
<text x="368.4" y="123.6">1</text>
<text x="368.4" y="120.1">2</text>
<text x="372.9" y="125.1">VCC</text>
<text x="372.9" y="121.5">GND</text>
<text x="172.6" y="128.9">3</text>
<text x="177.1" y="126.8">EN</text>
<text x="177.1" y="130.4">GPI36</text>
<text x="198.7" y="130.4">GPIO22</text>
<text x="198.7" y="126.8">GPIO23</text>
<text x="213.4" y="128.9">36</text>
<text x="172.6" y="132.5">4</text>
<text x="172.6" y="136">5</text>
<text x="177.1" y="133.9">GPI39</text>
<text x="177.1" y="137.4">GPI34</text>
<text x="206.6" y="137.4">RX</text>
<text x="206.8" y="133.9">TX</text>
<text x="213.4" y="136">34</text>
<text x="213.4" y="132.5">35</text>
<text x="172.6" y="139.5">6</text>
<text x="172.6" y="143.1">7</text>
<text x="177.1" y="140.9">GPI35</text>
<text x="204.2" y="140.9">SDA</text>
<text x="213.4" y="143.1">32</text>
<text x="213.4" y="139.5">33</text>
<text x="172.6" y="146.6">8</text>
<text x="177.1" y="144.5">GPIO32</text>
<text x="177.1" y="148">GPIO33</text>
<text x="198.7" y="148">GPIO19</text>
<text x="203.7" y="144.5">GND</text>
<text x="213.4" y="146.6">31</text>
<text x="170.6" y="153.6">10</text>
<text x="172.6" y="150.1">9</text>
<text x="177.1" y="151.5">GPIO25</text>
<text x="177.1" y="155">GPIO26</text>
<text x="198.7" y="151.5">GPIO18</text>
<text x="200.7" y="155">GPIO5</text>
<text x="213.4" y="153.6">29</text>
<text x="213.4" y="150.1">30</text>
<text x="170.6" y="157.2">11</text>
<text x="170.6" y="160.7">12</text>
<text x="177.1" y="158.6">GPIO27</text>
<text x="198.7" y="158.6">GPIO17</text>
<text x="213.4" y="160.7">27</text>
<text x="213.4" y="157.2">28</text>
<text x="170.6" y="164.2">13</text>
<text x="170.6" y="167.7">14</text>
<text x="177.1" y="162.1">GPIO14</text>
<text x="177.1" y="165.6">GPIO12</text>
<text x="198.7" y="162.1">GPIO16</text>
<text x="200.7" y="165.6">GPIO4</text>
<text x="213.4" y="167.7">25</text>
<text x="213.4" y="164.2">26</text>
<text x="170.6" y="171.3">15</text>
<text x="177.1" y="169.2">GND</text>
<text x="177.1" y="172.7">GPIO13</text>
<text x="200.7" y="172.7">GPIO2</text>
<text x="200.7" y="169.2">GPIO0</text>
<text x="213.4" y="171.3">24</text>
<text x="170.6" y="174.8">16</text>
<text x="170.6" y="178.3">17</text>
<text x="177.1" y="176.2">GPIO9</text>
<text x="177.1" y="179.7">GPIO10</text>
<text x="198.7" y="176.2">GPIO15</text>
<text x="200.7" y="179.7">GPIO8</text>
<text x="213.4" y="178.3">22</text>
<text x="213.4" y="174.8">23</text>
<text x="26.2" y="180.1">2</text>
<text x="30.7" y="181.5">Gnd</text>
<text x="41.6" y="181.5">Din</text>
<text x="49.4" y="180.1">4</text>
<text x="170.6" y="181.9">18</text>
<text x="170.6" y="185.4">19</text>
<text x="177.1" y="183.3">GPIO11</text>
<text x="200.7" y="183.3">GPIO7</text>
<text x="213.4" y="185.4">20</text>
<text x="213.4" y="181.9">21</text>
<text x="26.2" y="187.1">1</text>
<text x="30.7" y="188.6">Dout</text>
<text x="41.4" y="188.6">Vcc</text>
<text x="49.4" y="187.1">3</text>
<text x="177.1" y="186.8">Vin</text>
<text x="200.7" y="186.8">GPIO6</text>
<text x="167.2" y="238.7" transform="rotate(-90 167.2 238.7)">8</text>
<text x="170.7" y="238.7" transform="rotate(-90 170.7 238.7)">7</text>
<text x="174.3" y="238.7" transform="rotate(-90 174.3 238.7)">6</text>
<text x="177.8" y="238.7" transform="rotate(-90 177.8 238.7)">5</text>
<text x="181.3" y="238.7" transform="rotate(-90 181.3 238.7)">4</text>
<text x="184.9" y="238.7" transform="rotate(-90 184.9 238.7)">3</text>
<text x="188.4" y="238.7" transform="rotate(-90 188.4 238.7)">2</text>
<text x="191.9" y="238.7" transform="rotate(-90 191.9 238.7)">1</text>
<text x="211.3" y="238.7" transform="rotate(-90 211.3 238.7)">8</text>
<text x="214.8" y="238.7" transform="rotate(-90 214.8 238.7)">7</text>
<text x="218.4" y="238.7" transform="rotate(-90 218.4 238.7)">6</text>
<text x="221.9" y="238.7" transform="rotate(-90 221.9 238.7)">5</text>
<text x="225.4" y="238.7" transform="rotate(-90 225.4 238.7)">4</text>
<text x="229" y="238.7" transform="rotate(-90 229 238.7)">3</text>
<text x="232.5" y="238.7" transform="rotate(-90 232.5 238.7)">2</text>
<text x="236" y="238.7" transform="rotate(-90 236 238.7)">1</text>
<text x="161.8" y="250.6">10</text>
<text x="194" y="250.6">9</text>
<text x="205.9" y="250.6">10</text>
<text x="238.1" y="250.6">9</text>
</g>
<g font-size="3.2">
<text x="28.4" y="137.8">1</text>
<text x="28.4" y="141.3">2</text>
<text x="28.4" y="144.8">3</text>
<text x="28.4" y="148.3">4</text>
<text x="28.4" y="151.9">5</text>
<text x="371.7" y="158.9">1</text>
<text x="371.7" y="162.5">2</text>
<text x="371.7" y="166">3</text>
<text x="371.7" y="169.5">4</text>
<text x="371.7" y="173">5</text>
<text x="371.7" y="176.6">6</text>
<text x="371.7" y="180.1">7</text>
<text x="371.7" y="183.6">8</text>
<text x="371.7" y="187.1">9</text>
<text x="371.7" y="190.7">10</text>
<text x="371.7" y="212.2">1</text>
<text x="371.7" y="215.7">2</text>
<text x="371.7" y="219.3">3</text>
<text x="371.7" y="222.8">4</text>
<text x="371.7" y="226.3">5</text>
<text x="371.7" y="229.8">6</text>
<text x="371.7" y="233.4">7</text>
<text x="371.7" y="236.9">8</text>
<text x="371.7" y="240.4">9</text>
<text x="371.7" y="243.9">10</text>
</g>
<g font-size="2.1" fill="#a54b4b">
<text x="374.4" y="17.5">B+</text>
<text x="365.6" y="19.2">B+</text>
<text x="366.4" y="22.7">B-</text>
<text x="374.4" y="21">B-</text>
<text x="319.8" y="24.5">VCC</text>
<text x="319.8" y="28.1">SCK</text>
<text x="329.8" y="29.8">SCK</text>
<text x="329.8" y="26.3">VCC</text>
<text x="365.6" y="26.3">A+</text>
<text x="366.4" y="29.8">A-</text>
<text x="374.4" y="28.1">A-</text>
<text x="374.4" y="24.5">A+</text>
<text x="319.4" y="35.1">GND</text>
<text x="321.3" y="31.6">DT</text>
<text x="329.8" y="33.3">DT</text>
<text x="366.5" y="33.3">E-</text>
<text x="374.4" y="35.1">E+</text>
<text x="374.4" y="31.6">E-</text>
<text x="329.8" y="36.8">GND</text>
<text x="365.7" y="36.8">E+</text>
<text x="374.4" y="52.8">B+</text>
<text x="319.8" y="59.8">VCC</text>
<text x="365.6" y="54.5">B+</text>
<text x="366.4" y="58">B-</text>
<text x="374.4" y="59.8">A+</text>
<text x="374.4" y="56.3">B-</text>
<text x="319.8" y="63.3">SCK</text>
<text x="329.8" y="65.1">SCK</text>
<text x="329.8" y="61.5">VCC</text>
<text x="365.6" y="61.5">A+</text>
<text x="366.4" y="65.1">A-</text>
<text x="374.4" y="63.3">A-</text>
<text x="319.4" y="70.4">GND</text>
<text x="321.3" y="66.9">DT</text>
<text x="329.8" y="68.6">DT</text>
<text x="366.5" y="68.6">E-</text>
<text x="374.4" y="70.4">E+</text>
<text x="374.4" y="66.9">E-</text>
<text x="329.8" y="72.1">GND</text>
<text x="365.7" y="72.1">E+</text>
<text x="26.2" y="218.6">5</text>
<text x="35.2" y="220.3">5</text>
<text x="41.3" y="220.3">1</text>
<text x="50.2" y="218.6">1</text>
<text x="26.2" y="222.1">6</text>
<text x="35.2" y="223.8">6</text>
<text x="41.3" y="223.8">2</text>
<text x="41.3" y="227.3">3</text>
<text x="50.2" y="222.1">2</text>
<text x="50.2" y="225.6">3</text>
<text x="41.3" y="230.9">4</text>
<text x="50.2" y="229.1">4</text>
</g>
</svg>
